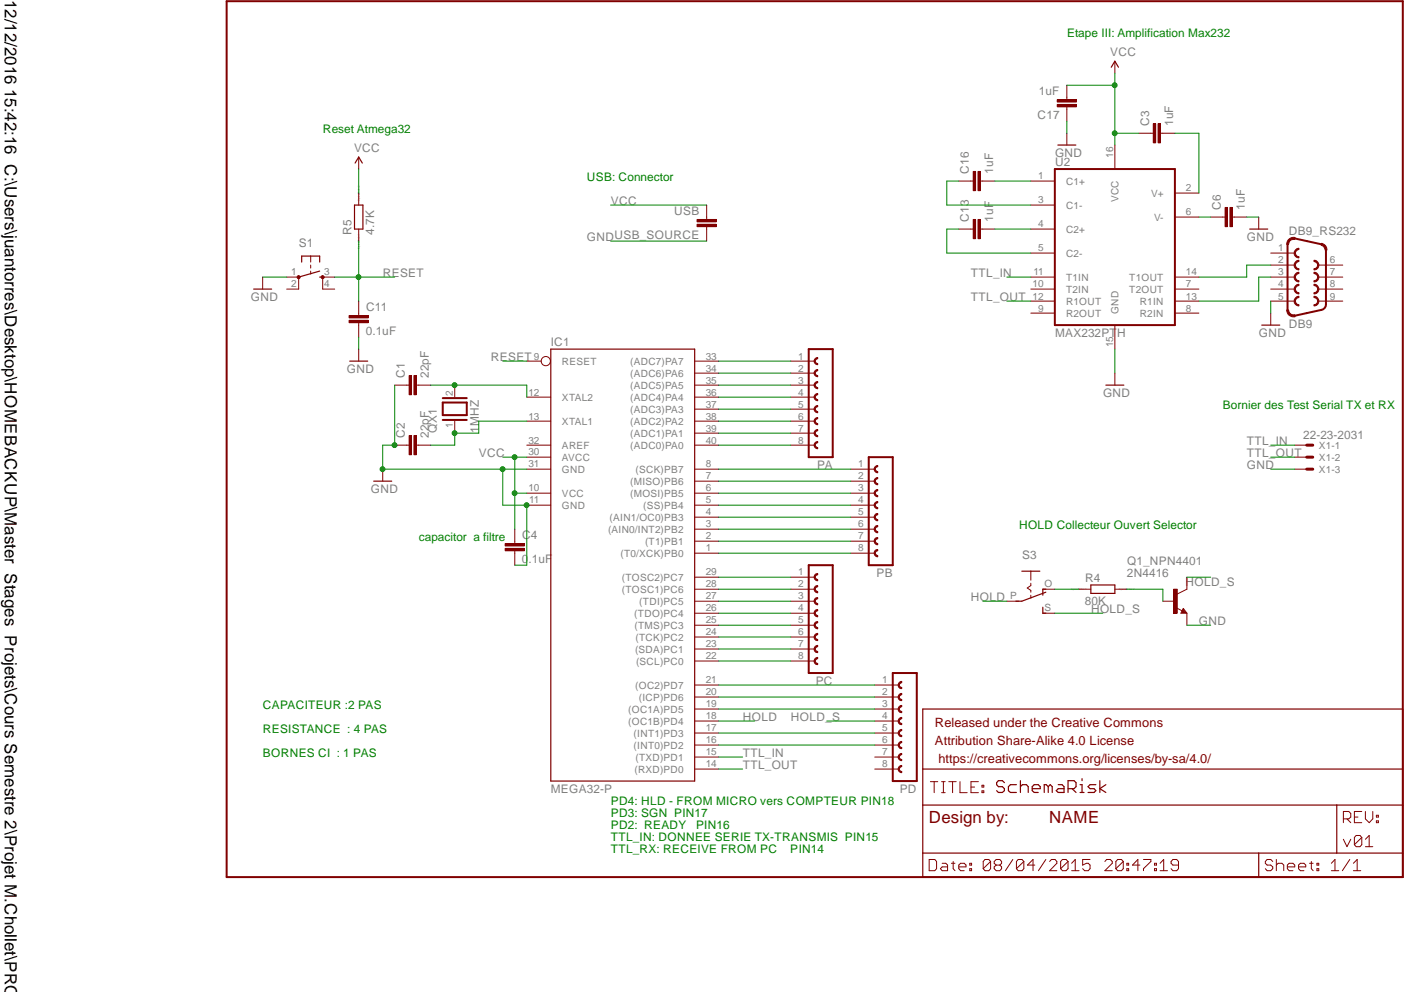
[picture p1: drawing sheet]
<svg xmlns="http://www.w3.org/2000/svg" width="297mm" height="210mm" viewBox="0 0 297 210" stroke-linecap="round" stroke-linejoin="round" font-family="sans-serif">
<g fill="none" stroke="#800000" stroke-width=".25">
<path d="M116.5 73.9h30.5v91.4h-30.5zM195.2 150h101.6v35.6h-101.6zM195.2 170.3h101.6M195.2 162.7h101.6M212.5 165.6l-.4-.4h-.9l-.4 .4v.4l.4 .5h.9l.4 .4v.4l-.4 .4h-.9l-.4-.4M215 166h-1.2l-.5 .5v.8l.5 .4h1.2M215.9 166.5l.4-.5h.9l.3 .5v1.2M215.9 165.2v2.5M218.4 166.9h1.7v-.4l-.4-.5h-.9l-.4 .5v.8l.4 .4h.9M221.8 166.5l-.5-.5h-.4v1.7M221.8 166.5v1.2M221.8 166.5l.4-.5 .4 .5v1.2"/>
<path d="M223.9 166h.8l.4 .5v1.2h-1.2l-.4-.4 .4-.4h1.2M226 166.9h1.2l.5-.4v-.9l-.5-.4h-1.2v2.5M226.8 166.9l.9 .8M228.5 167.7h.8M228.5 166h.4v1.7M228.9 164.8v.4M231.8 166h-1.2l-.4 .5 .4 .4h.9l.3 .4-.3 .4h-1.3M232.7 165.2v2.5M234 166l-1.3 .9 1.3 .8M282.8 170.3v10.2M195.2 180.5h101.6M266.3 180.5v5.1"/>
</g>
<g fill="none" stroke="#800000" stroke-width=".21">
<path d="M218.1 38.3h5.1M235.9 30.7v5.1M218.1 43.4h5.1M218.1 48.5h5.1M218.1 53.6h5.1M218.1 58.6h5.1M248.6 58.6h5M248.6 40.9h5M248.6 45.9h5M111.4 76.4h3.1M147 76.4h5M147 79h5"/>
<path d="M218.1 61.2h5.1M218.1 63.7h5.1M218.1 66.3h5.1M235.9 68.8v5.1M248.6 61.2h5M248.6 63.7h5M248.6 66.3h5M96.2 81.5v2.5M96.2 89.1v2.6M111.4 84h5.1M111.4 89.1h5.1M111.4 94.2h5.1"/>
<path d="M111.4 99.3h5.1M111.4 96.7h5.1M147 81.5h5M147 84h5M147 86.6h5M147 89.1h5M147 91.7h5M147 94.2h5M147 99.3h5M111.4 104.4h5.1M111.4 106.9h5.1M147 101.8h5"/>
<path d="M147 104.4h5M147 106.9h5M147 109.4h5M147 112h5M147 114.5h5M147 117.1h5M147 122.1h5M147 124.7h5M147 127.2h5M147 129.8h5M147 132.3h5M147 134.8h5"/>
<path d="M147 137.3h5M147 139.9h5M147 157.6h5M147 155.1h5M147 152.6h5M147 150h5M147 147.5h5M147 144.9h5M147 162.7h5M147 160.2h5M196.8 165.4h1.6M197.6 165.4v2.3"/>
<path d="M199.2 165.4h.8M199.2 167.7h.8M199.6 165.4v2.3M200.7 165.4h1.6M201.5 165.4v2.3M203.1 165.4v2.3h1.5M205.4 166.5h.8M207 165.4h-1.6v2.3h1.6M207.8 167.3h.3v.4h-.3zM207.8 166.2h.3v.3h-.3zM284.2 173.3h1.2l.4-.4v-.8l-.4-.4h-1.2v2.4M284.2 177.6l.8 1.6 .8-1.6"/>
<path d="M285 173.3l.8 .8M286.5 172.9h.8M288.1 171.7h-1.6v2.4h1.6M288.1 177.2l-.4-.4h-.8l-.4 .4v1.5M288.1 177.2v1.5l-.4 .5h-.8l-.4-.5M288.1 177.2l-1.6 1.5M288.9 171.7v1.6l.8 .8 .7-.8v-1.6M288.9 179.2h1.5M288.9 177.6l.8-.8v2.4M291.2 173.7h.4v.4h-.4zM291.2 172.5h.4v.4h-.4zM196.6 181.9h1.2l.3 .4v1.5l-.3 .4h-1.2z"/>
<path d="M199.3 182.7h.8l.4 .3v1.2h-1.2l-.3-.4 .3-.4h1.2M201.3 182.7h.7M201.7 182.3v1.5l.3 .4M202.8 183.4h1.6v-.4l-.4-.3h-.8l-.4 .3v.8l.4 .4h.8M205.2 183.8h.4v.4h-.4zM205.2 182.7h.4v.3h-.4zM209.6 182.3v1.5l-.4 .4h-.8l-.4-.4M209.6 182.3l-.4-.4h-.8l-.4 .4v1.5M209.6 182.3l-1.6 1.5M210.8 183l-.5 .4v.4l.5 .4h.7l.4-.4v-.4l-.4-.4M210.8 183l-.5-.3v-.4l.5-.4h.7l.4 .4v.4l-.4 .3M210.8 183h.7"/>
<path d="M214.3 181.9l-1.6 2.3M216.6 182.3v1.5l-.4 .4h-.8l-.4-.4M216.6 182.3l-.4-.4h-.8l-.4 .4v1.5M216.6 182.3l-1.6 1.5M218.9 183h-1.5l1.2-1.1v2.3M221.3 181.9l-1.6 2.3M222.1 182.3l.3-.4h.8l.4 .4v.4l-1.5 1.5h1.5M226 182.3v1.5l-.5 .4h-.7l-.4-.4M226 182.3l-.5-.4h-.7l-.4 .4v1.5M226 182.3l-1.6 1.5M226.7 184.2h1.6M226.7 182.7l.8-.8v2.3"/>
<path d="M230.6 181.9h-1.5v1.1l.8-.3h.3l.4 .3v.8l-.4 .4h-.7l-.4-.4M233.8 182.3l.3-.4h.8l.4 .4v.4l-1.5 1.5h1.5M237.6 182.3v1.5l-.3 .4h-.8l-.4-.4M237.6 182.3l-.3-.4h-.8l-.4 .4v1.5M237.6 182.3l-1.5 1.5M238.4 183.8h.4v.4h-.4zM238.4 182.7h.4v.3h-.4zM241.2 183h-1.6l1.1-1.1v2.3M241.9 181.9h1.6v.4l-1.6 1.5v.4M244.2 183.8h.5v.4h-.5zM244.2 182.7h.5v.3h-.5zM245.4 184.2h1.6"/>
<path d="M245.4 182.7l.8-.8v2.3M249.3 183h-1.2l-.3-.3v-.4l.3-.4h.8l.4 .4v1.5l-.4 .4h-.8l-.3-.4M269.3 182.3l-.5-.4h-.7l-.4 .4v.4l.4 .3h.7l.5 .4v.4l-.5 .4h-.7l-.4-.4M270 183l.4-.3h.8l.4 .3v1.2M270 181.9v2.3M272.4 183.4h1.5v-.4l-.4-.3h-.8l-.3 .3v.8l.3 .4h.8M274.7 183.4h1.6v-.4l-.4-.3h-.8l-.4 .3v.8l.4 .4h.8M277.1 182.7h.7M277.4 182.3v1.5l.4 .4M278.6 183.8h.4v.4h-.4zM278.6 182.7h.4v.3h-.4zM281.7 184.2h1.5"/>
<path d="M281.7 182.7l.7-.8v2.3M285.6 181.9l-1.6 2.3M286.3 184.2h1.6M286.3 182.7l.8-.8v2.3"/>
<circle cx="115.5" cy="76.4" r=".98"/>
</g>
<path d="M47.9 .3h248.9v185.3h-248.9zM223.2 35.8h25.4v33h-25.4zM171.1 73.9h5.1M93.7 85.2h5v2.6h-5zM93.7 84.2h5M93.7 88.9h5" fill="none" stroke="#800000" stroke-width=".42"/>
<path d="M172.6 80.9l.4-.2v.3a.51 .51 0 0 0-.5 .5 .51 .51 0 0 0 .5 .5v.3a.76 .76 0 0 1-.7-.6 .76 .76 0 0 1 .3-.8z" fill-rule="evenodd" fill="#800000"/>
<path d="M172.6 80.9l.4-.2v.3a.51 .51 0 0 0-.5 .5 .51 .51 0 0 0 .5 .5v.3a.76 .76 0 0 1-.7-.6 .76 .76 0 0 1 .3-.8z" fill="none" stroke="#800000" stroke-width=".21"/>
<path d="M172.6 78.3l.4-.1v.2a.51 .51 0 0 0-.5 .6 .51 .51 0 0 0 .5 .5v.2a.76 .76 0 0 1-.7-.5 .76 .76 0 0 1 .3-.9z" fill-rule="evenodd" fill="#800000"/>
<path d="M172.6 78.3l.4-.1v.2a.51 .51 0 0 0-.5 .6 .51 .51 0 0 0 .5 .5v.2a.76 .76 0 0 1-.7-.5 .76 .76 0 0 1 .3-.9z" fill="none" stroke="#800000" stroke-width=".21"/>
<path d="M172.6 75.8l.4-.2v.3a.51 .51 0 0 0-.5 .5 .51 .51 0 0 0 .5 .5v.3a.76 .76 0 0 1-.7-.6 .76 .76 0 0 1 .3-.8z" fill-rule="evenodd" fill="#800000"/>
<path d="M172.6 75.8l.4-.2v.3a.51 .51 0 0 0-.5 .5 .51 .51 0 0 0 .5 .5v.3a.76 .76 0 0 1-.7-.6 .76 .76 0 0 1 .3-.8z" fill="none" stroke="#800000" stroke-width=".21"/>
<path d="M172.4 86.1l.5-.3h.1v.3a.51 .51 0 0 0-.5 .5 .51 .51 0 0 0 .5 .5v.2a.76 .76 0 0 1-.6-1.2z" fill-rule="evenodd" fill="#800000"/>
<path d="M172.4 86.1l.5-.3h.1v.3a.51 .51 0 0 0-.5 .5 .51 .51 0 0 0 .5 .5v.2a.76 .76 0 0 1-.6-1.2z" fill="none" stroke="#800000" stroke-width=".21"/>
<path d="M172.6 83.4l.4-.1v.2a.51 .51 0 0 0-.5 .5 .51 .51 0 0 0 .5 .5v.3a.76 .76 0 0 1-.7-.5 .76 .76 0 0 1 .3-.9z" fill-rule="evenodd" fill="#800000"/>
<path d="M172.6 83.4l.4-.1v.2a.51 .51 0 0 0-.5 .5 .51 .51 0 0 0 .5 .5v.3a.76 .76 0 0 1-.7-.5 .76 .76 0 0 1 .3-.9z" fill="none" stroke="#800000" stroke-width=".21"/>
<path d="M172.4 93.8l.5-.4h.1v.3a.51 .51 0 0 0-.5 .5 .51 .51 0 0 0 .5 .5v.3a.76 .76 0 0 1-.6-1.2z" fill-rule="evenodd" fill="#800000"/>
<path d="M172.4 93.8l.5-.4h.1v.3a.51 .51 0 0 0-.5 .5 .51 .51 0 0 0 .5 .5v.3a.76 .76 0 0 1-.6-1.2z" fill="none" stroke="#800000" stroke-width=".21"/>
<path d="M172.4 91.2l.5-.3h.1v.2a.51 .51 0 0 0-.5 .6 .51 .51 0 0 0 .5 .5v.2a.76 .76 0 0 1-.6-1.2z" fill-rule="evenodd" fill="#800000"/>
<path d="M172.4 91.2l.5-.3h.1v.2a.51 .51 0 0 0-.5 .6 .51 .51 0 0 0 .5 .5v.2a.76 .76 0 0 1-.6-1.2z" fill="none" stroke="#800000" stroke-width=".21"/>
<path d="M172.4 88.7l.5-.4h.1v.3a.51 .51 0 0 0-.5 .5 .51 .51 0 0 0 .5 .5v.3a.76 .76 0 0 1-.6-1.2z" fill-rule="evenodd" fill="#800000"/>
<path d="M167.3 76.4h5.1M167.3 79h5.1M167.3 81.5h5.1M167.3 84h5.1M167.3 86.6h5.1M167.3 89.1h5.1M167.3 91.7h5.1M167.3 94.2h5.1M172.4 88.7l.5-.4h.1v.3a.51 .51 0 0 0-.5 .5 .51 .51 0 0 0 .5 .5v.3a.76 .76 0 0 1-.6-1.2z" fill="none" stroke="#800000" stroke-width=".21"/>
<path d="M171.1 73.9v22.8h5.1v-22.8M183.8 96.7h5.1" fill="none" stroke="#800000" stroke-width=".42"/>
<path d="M185.1 103.9l.4-.3h.2v.2a.51 .51 0 0 0-.5 .6 .51 .51 0 0 0 .5 .5v.2a.76 .76 0 0 1-.6-1.2z" fill-rule="evenodd" fill="#800000"/>
<path d="M185.1 103.9l.4-.3h.2v.2a.51 .51 0 0 0-.5 .6 .51 .51 0 0 0 .5 .5v.2a.76 .76 0 0 1-.6-1.2z" fill="none" stroke="#800000" stroke-width=".21"/>
<path d="M185.1 101.4l.4-.4h.2v.3a.51 .51 0 0 0-.5 .5 .51 .51 0 0 0 .5 .5v.3a.76 .76 0 0 1-.6-1.2z" fill-rule="evenodd" fill="#800000"/>
<path d="M185.1 101.4l.4-.4h.2v.3a.51 .51 0 0 0-.5 .5 .51 .51 0 0 0 .5 .5v.3a.76 .76 0 0 1-.6-1.2z" fill="none" stroke="#800000" stroke-width=".21"/>
<path d="M185.1 98.8l.4-.3h.2v.3a.51 .51 0 0 0-.5 .5 .51 .51 0 0 0 .5 .5v.2a.76 .76 0 0 1-.6-1.2z" fill-rule="evenodd" fill="#800000"/>
<path d="M185.1 98.8l.4-.3h.2v.3a.51 .51 0 0 0-.5 .5 .51 .51 0 0 0 .5 .5v.2a.76 .76 0 0 1-.6-1.2z" fill="none" stroke="#800000" stroke-width=".21"/>
<path d="M185.3 108.8l.4-.1v.2a.51 .51 0 0 0-.5 .5 .51 .51 0 0 0 .5 .5v.3a.79 .79 0 0 1-.7-.6 .79 .79 0 0 1 .3-.8z" fill-rule="evenodd" fill="#800000"/>
<path d="M185.3 108.8l.4-.1v.2a.51 .51 0 0 0-.5 .5 .51 .51 0 0 0 .5 .5v.3a.79 .79 0 0 1-.7-.6 .79 .79 0 0 1 .3-.8z" fill="none" stroke="#800000" stroke-width=".21"/>
<path d="M185.1 106.5l.4-.4h.2v.3a.51 .51 0 0 0-.5 .5 .51 .51 0 0 0 .5 .5v.3a.76 .76 0 0 1-.6-1.2z" fill-rule="evenodd" fill="#800000"/>
<path d="M185.1 106.5l.4-.4h.2v.3a.51 .51 0 0 0-.5 .5 .51 .51 0 0 0 .5 .5v.3a.76 .76 0 0 1-.6-1.2z" fill="none" stroke="#800000" stroke-width=".21"/>
<path d="M185.1 116.6l.4-.3h.2v.2a.51 .51 0 0 0-.5 .6 .51 .51 0 0 0 .5 .5v.2a.78 .78 0 0 1-.6-1.2z" fill-rule="evenodd" fill="#800000"/>
<path d="M185.1 116.6l.4-.3h.2v.2a.51 .51 0 0 0-.5 .6 .51 .51 0 0 0 .5 .5v.2a.78 .78 0 0 1-.6-1.2z" fill="none" stroke="#800000" stroke-width=".21"/>
<path d="M185.1 114l.4-.3h.2v.3a.51 .51 0 0 0-.5 .5 .51 .51 0 0 0 .5 .5v.3a.78 .78 0 0 1-.6-1.3z" fill-rule="evenodd" fill="#800000"/>
<path d="M185.1 114l.4-.3h.2v.3a.51 .51 0 0 0-.5 .5 .51 .51 0 0 0 .5 .5v.3a.78 .78 0 0 1-.6-1.3z" fill="none" stroke="#800000" stroke-width=".21"/>
<path d="M185.3 111.3l.4-.1v.3a.51 .51 0 0 0-.5 .5 .51 .51 0 0 0 .5 .5v.2a.79 .79 0 0 1-.7-.5 .79 .79 0 0 1 .3-.9z" fill-rule="evenodd" fill="#800000"/>
<path d="M180 99.3h5.1M180 101.8h5.1M180 104.4h5.1M180 106.9h5.1M180 109.4h5.1M180 112h5.1M180 114.5h5.1M180 117.1h5.1M185.3 111.3l.4-.1v.3a.51 .51 0 0 0-.5 .5 .51 .51 0 0 0 .5 .5v.2a.79 .79 0 0 1-.7-.5 .79 .79 0 0 1 .3-.9z" fill="none" stroke="#800000" stroke-width=".21"/>
<path d="M183.8 96.7v22.9h5.1v-22.9M171.1 119.6h5.1" fill="none" stroke="#800000" stroke-width=".42"/>
<path d="M172.4 126.7l.5-.3h.1v.3a.51 .51 0 0 0-.5 .5 .51 .51 0 0 0 .5 .5v.3a.78 .78 0 0 1-.6-1.3z" fill-rule="evenodd" fill="#800000"/>
<path d="M172.4 126.7l.5-.3h.1v.3a.51 .51 0 0 0-.5 .5 .51 .51 0 0 0 .5 .5v.3a.78 .78 0 0 1-.6-1.3z" fill="none" stroke="#800000" stroke-width=".21"/>
<path d="M172.4 124.2l.5-.3h.1v.3a.51 .51 0 0 0-.5 .5 .51 .51 0 0 0 .5 .5v.2a.78 .78 0 0 1-.6-1.2z" fill-rule="evenodd" fill="#800000"/>
<path d="M172.4 124.2l.5-.3h.1v.3a.51 .51 0 0 0-.5 .5 .51 .51 0 0 0 .5 .5v.2a.78 .78 0 0 1-.6-1.2z" fill="none" stroke="#800000" stroke-width=".21"/>
<path d="M172.4 121.7l.5-.3h.1v.2a.51 .51 0 0 0-.5 .5 .51 .51 0 0 0 .5 .5v.3a.78 .78 0 0 1-.6-1.2z" fill-rule="evenodd" fill="#800000"/>
<path d="M172.4 121.7l.5-.3h.1v.2a.51 .51 0 0 0-.5 .5 .51 .51 0 0 0 .5 .5v.3a.78 .78 0 0 1-.6-1.2z" fill="none" stroke="#800000" stroke-width=".21"/>
<path d="M172.4 131.8l.5-.3h.1v.3a.51 .51 0 0 0-.5 .5 .51 .51 0 0 0 .5 .5v.3a.78 .78 0 0 1-.6-1.3z" fill-rule="evenodd" fill="#800000"/>
<path d="M172.4 131.8l.5-.3h.1v.3a.51 .51 0 0 0-.5 .5 .51 .51 0 0 0 .5 .5v.3a.78 .78 0 0 1-.6-1.3z" fill="none" stroke="#800000" stroke-width=".21"/>
<path d="M172.4 129.3l.5-.3h.1v.2a.51 .51 0 0 0-.5 .6 .51 .51 0 0 0 .5 .5v.2a.78 .78 0 0 1-.6-1.2z" fill-rule="evenodd" fill="#800000"/>
<path d="M172.4 129.3l.5-.3h.1v.2a.51 .51 0 0 0-.5 .6 .51 .51 0 0 0 .5 .5v.2a.78 .78 0 0 1-.6-1.2z" fill="none" stroke="#800000" stroke-width=".21"/>
<path d="M172.4 139.4l.5-.3h.1v.3a.51 .51 0 0 0-.5 .5 .51 .51 0 0 0 .5 .5v.2a.74 .74 0 0 1-.7-.4 .74 .74 0 0 1 .1-.8z" fill-rule="evenodd" fill="#800000"/>
<path d="M172.4 139.4l.5-.3h.1v.3a.51 .51 0 0 0-.5 .5 .51 .51 0 0 0 .5 .5v.2a.74 .74 0 0 1-.7-.4 .74 .74 0 0 1 .1-.8z" fill="none" stroke="#800000" stroke-width=".21"/>
<path d="M172.4 136.9l.5-.3h.1v.2a.51 .51 0 0 0-.5 .5 .51 .51 0 0 0 .5 .5v.3a.74 .74 0 0 1-.7-.4 .74 .74 0 0 1 .1-.8z" fill-rule="evenodd" fill="#800000"/>
<path d="M172.4 136.9l.5-.3h.1v.2a.51 .51 0 0 0-.5 .5 .51 .51 0 0 0 .5 .5v.3a.74 .74 0 0 1-.7-.4 .74 .74 0 0 1 .1-.8z" fill="none" stroke="#800000" stroke-width=".21"/>
<path d="M172.4 134.4l.5-.4h.1v.3a.51 .51 0 0 0-.5 .5 .51 .51 0 0 0 .5 .5v.3a.74 .74 0 0 1-.7-.4 .74 .74 0 0 1 .1-.8z" fill-rule="evenodd" fill="#800000"/>
<path d="M167.3 122.1h5.1M167.3 124.7h5.1M167.3 127.2h5.1M167.3 129.8h5.1M167.3 132.3h5.1M167.3 134.8h5.1M167.3 137.3h5.1M167.3 139.9h5.1M172.4 134.4l.5-.4h.1v.3a.51 .51 0 0 0-.5 .5 .51 .51 0 0 0 .5 .5v.3a.74 .74 0 0 1-.7-.4 .74 .74 0 0 1 .1-.8z" fill="none" stroke="#800000" stroke-width=".21"/>
<path d="M171.1 119.6v22.8h5.1v-22.8M188.9 142.4h5.1" fill="none" stroke="#800000" stroke-width=".42"/>
<path d="M190.1 149.6l.5-.3h.2v.2a.51 .51 0 0 0-.5 .5 .51 .51 0 0 0 .5 .5v.3a.74 .74 0 0 1-.7-.4 .74 .74 0 0 1 0-.8z" fill-rule="evenodd" fill="#800000"/>
<path d="M190.1 149.6l.5-.3h.2v.2a.51 .51 0 0 0-.5 .5 .51 .51 0 0 0 .5 .5v.3a.74 .74 0 0 1-.7-.4 .74 .74 0 0 1 0-.8z" fill="none" stroke="#800000" stroke-width=".21"/>
<path d="M190.1 147.1l.5-.4h.2v.3a.51 .51 0 0 0-.5 .5 .51 .51 0 0 0 .5 .5v.3a.74 .74 0 0 1-.7-.4 .74 .74 0 0 1 0-.8z" fill-rule="evenodd" fill="#800000"/>
<path d="M190.1 147.1l.5-.4h.2v.3a.51 .51 0 0 0-.5 .5 .51 .51 0 0 0 .5 .5v.3a.74 .74 0 0 1-.7-.4 .74 .74 0 0 1 0-.8z" fill="none" stroke="#800000" stroke-width=".21"/>
<path d="M190.1 144.5l.5-.3h.2v.2a.51 .51 0 0 0-.5 .5 .51 .51 0 0 0 .5 .6v.2a.74 .74 0 0 1-.7-.4 .74 .74 0 0 1 0-.8z" fill-rule="evenodd" fill="#800000"/>
<path d="M190.1 144.5l.5-.3h.2v.2a.51 .51 0 0 0-.5 .5 .51 .51 0 0 0 .5 .6v.2a.74 .74 0 0 1-.7-.4 .74 .74 0 0 1 0-.8z" fill="none" stroke="#800000" stroke-width=".21"/>
<path d="M190.1 154.7l.5-.4h.2v.3a.51 .51 0 0 0-.5 .5 .51 .51 0 0 0 .5 .5v.3a.76 .76 0 0 1-.7-1.2z" fill-rule="evenodd" fill="#800000"/>
<path d="M190.1 154.7l.5-.4h.2v.3a.51 .51 0 0 0-.5 .5 .51 .51 0 0 0 .5 .5v.3a.76 .76 0 0 1-.7-1.2z" fill="none" stroke="#800000" stroke-width=".21"/>
<path d="M190.1 152.1l.5-.3h.2v.3a.51 .51 0 0 0-.5 .5 .51 .51 0 0 0 .5 .5v.2a.74 .74 0 0 1-.7-.4 .74 .74 0 0 1 0-.8z" fill-rule="evenodd" fill="#800000"/>
<path d="M190.1 152.1l.5-.3h.2v.3a.51 .51 0 0 0-.5 .5 .51 .51 0 0 0 .5 .5v.2a.74 .74 0 0 1-.7-.4 .74 .74 0 0 1 0-.8z" fill="none" stroke="#800000" stroke-width=".21"/>
<path d="M190.1 162.3l.5-.3h.2v.2a.51 .51 0 0 0-.5 .5 .51 .51 0 0 0 .5 .5v.3a.76 .76 0 0 1-.7-1.2z" fill-rule="evenodd" fill="#800000"/>
<path d="M190.1 162.3l.5-.3h.2v.2a.51 .51 0 0 0-.5 .5 .51 .51 0 0 0 .5 .5v.3a.76 .76 0 0 1-.7-1.2z" fill="none" stroke="#800000" stroke-width=".21"/>
<path d="M190.1 159.8l.5-.4h.2v.3a.51 .51 0 0 0-.5 .5 .51 .51 0 0 0 .5 .5v.3a.76 .76 0 0 1-.7-1.2z" fill-rule="evenodd" fill="#800000"/>
<path d="M190.1 159.8l.5-.4h.2v.3a.51 .51 0 0 0-.5 .5 .51 .51 0 0 0 .5 .5v.3a.76 .76 0 0 1-.7-1.2z" fill="none" stroke="#800000" stroke-width=".21"/>
<path d="M190.1 157.2l.5-.3h.2v.2a.51 .51 0 0 0-.5 .5 .51 .51 0 0 0 .5 .6v.2a.76 .76 0 0 1-.7-1.2z" fill-rule="evenodd" fill="#800000"/>
<path d="M225.7 28.2v2.5M268.8 66.3v2.5M185.1 144.9h5M185.1 147.5h5M185.1 150h5M185.1 152.6h5M185.1 155.1h5M185.1 157.6h5M190.1 157.2l.5-.3h.2v.2a.51 .51 0 0 0-.5 .5 .51 .51 0 0 0 .5 .6v.2a.76 .76 0 0 1-.7-1.2zM185.1 160.2h5M185.1 162.7h5" fill="none" stroke="#800000" stroke-width=".21"/>
<path d="M188.9 142.4v22.9h5.1v-22.9" fill="none" stroke="#800000" stroke-width=".42"/>
<path d="M223.8 30.7h3.8M266.9 68.8h3.9" fill="none" stroke="#800000" stroke-width=".25"/>
<path d="M274.1 55.5l.5-.4h.2v.2a.76 .76 0 0 0-.7 .8 .76 .76 0 0 0 .7 .8v.2a.99 .99 0 0 1-.9-.6 .99 .99 0 0 1 .2-1z" fill-rule="evenodd" fill="#800000"/>
<path d="M274.1 55.5l.5-.4h.2v.2a.76 .76 0 0 0-.7 .8 .76 .76 0 0 0 .7 .8v.2a.99 .99 0 0 1-.9-.6 .99 .99 0 0 1 .2-1z" fill="none" stroke="#800000" stroke-width=".21"/>
<path d="M278 55.1a1.02 1.02 0 0 1 1 1 1.02 1.02 0 0 1-1 1v-.2a.76 .76 0 0 0 .8-.8 .76 .76 0 0 0-.8-.8z" fill-rule="evenodd" fill="#800000"/>
<path d="M278 55.1a1.02 1.02 0 0 1 1 1 1.02 1.02 0 0 1-1 1v-.2a.76 .76 0 0 0 .8-.8 .76 .76 0 0 0-.8-.8z" fill="none" stroke="#800000" stroke-width=".21"/>
<path d="M274.1 52.9l.5-.4h.2v.3a.76 .76 0 0 0-.7 .8 .76 .76 0 0 0 .7 .7v.3a.99 .99 0 0 1-.9-.6 .99 .99 0 0 1 .2-1.1z" fill-rule="evenodd" fill="#800000"/>
<path d="M274.1 52.9l.5-.4h.2v.3a.76 .76 0 0 0-.7 .8 .76 .76 0 0 0 .7 .7v.3a.99 .99 0 0 1-.9-.6 .99 .99 0 0 1 .2-1.1z" fill="none" stroke="#800000" stroke-width=".21"/>
<path d="M278 60.2a1.02 1.02 0 0 1 1 1 1.02 1.02 0 0 1-1 1v-.3a.76 .76 0 0 0 .8-.7 .76 .76 0 0 0-.8-.8z" fill-rule="evenodd" fill="#800000"/>
<path d="M278 60.2a1.02 1.02 0 0 1 1 1 1.02 1.02 0 0 1-1 1v-.3a.76 .76 0 0 0 .8-.7 .76 .76 0 0 0-.8-.8z" fill="none" stroke="#800000" stroke-width=".21"/>
<path d="M274.1 58l.5-.4h.2v.3a.76 .76 0 0 0-.7 .7 .76 .76 0 0 0 .7 .8v.2a.99 .99 0 0 1-.9-.5 .99 .99 0 0 1 .2-1.1z" fill-rule="evenodd" fill="#800000"/>
<path d="M274.1 58l.5-.4h.2v.3a.76 .76 0 0 0-.7 .7 .76 .76 0 0 0 .7 .8v.2a.99 .99 0 0 1-.9-.5 .99 .99 0 0 1 .2-1.1z" fill="none" stroke="#800000" stroke-width=".21"/>
<path d="M278 57.6a1.02 1.02 0 0 1 1 1 1.02 1.02 0 0 1-1 1v-.2a.76 .76 0 0 0 .8-.8 .76 .76 0 0 0-.8-.7z" fill-rule="evenodd" fill="#800000"/>
<path d="M278 57.6a1.02 1.02 0 0 1 1 1 1.02 1.02 0 0 1-1 1v-.2a.76 .76 0 0 0 .8-.8 .76 .76 0 0 0-.8-.7z" fill="none" stroke="#800000" stroke-width=".21"/>
<path d="M274.1 60.5l.5-.3h.2v.2a.76 .76 0 0 0-.7 .8 .76 .76 0 0 0 .7 .7v.3a.99 .99 0 0 1-.9-.6 .99 .99 0 0 1 .2-1.1z" fill-rule="evenodd" fill="#800000"/>
<path d="M274.1 60.5l.5-.3h.2v.2a.76 .76 0 0 0-.7 .8 .76 .76 0 0 0 .7 .7v.3a.99 .99 0 0 1-.9-.6 .99 .99 0 0 1 .2-1.1z" fill="none" stroke="#800000" stroke-width=".21"/>
<path d="M278 62.7a1.02 1.02 0 0 1 1 1 1.02 1.02 0 0 1-1 1v-.2a.76 .76 0 0 0 .8-.8 .76 .76 0 0 0-.8-.8z" fill-rule="evenodd" fill="#800000"/>
<path d="M278 62.7a1.02 1.02 0 0 1 1 1 1.02 1.02 0 0 1-1 1v-.2a.76 .76 0 0 0 .8-.8 .76 .76 0 0 0-.8-.8z" fill="none" stroke="#800000" stroke-width=".21"/>
<path d="M274.1 63.1l.5-.4h.2v.2a.76 .76 0 0 0-.7 .8 .76 .76 0 0 0 .7 .8v.2a.99 .99 0 0 1-.9-.6 .99 .99 0 0 1 .2-1z" fill-rule="evenodd" fill="#800000"/>
<path d="M274.1 63.1l.5-.4h.2v.2a.76 .76 0 0 0-.7 .8 .76 .76 0 0 0 .7 .8v.2a.99 .99 0 0 1-.9-.6 .99 .99 0 0 1 .2-1z" fill="none" stroke="#800000" stroke-width=".21"/>
<path d="M272.6 50.7a1.31 1.31 0 0 1 1.4-.4l-.1 .4a1.04 1.04 0 0 0-1.3 1h-.4z" fill-rule="evenodd" fill="#800000"/>
<path d="M272.6 50.7a1.31 1.31 0 0 1 1.4-.4l-.1 .4a1.04 1.04 0 0 0-1.3 1h-.4z" fill="none" stroke="#800000" stroke-width=".21"/>
<path d="M274 50.5l5.6 1.2" fill="none" stroke="#800000" stroke-width=".42"/>
<path d="M279.6 51.5a1.39 1.39 0 0 1 1.1 1.4h-.3a1.14 1.14 0 0 0-.9-1z" fill-rule="evenodd" fill="#800000"/>
<path d="M279.6 51.5a1.39 1.39 0 0 1 1.1 1.4h-.3a1.14 1.14 0 0 0-.9-1z" fill="none" stroke="#800000" stroke-width=".21"/>
<path d="M272.4 51.7v13.9M280.5 52.9v11.4a1.17 1.17 0 0 1-.9 1.3l-5.6 1.2" fill="none" stroke="#800000" stroke-width=".42"/>
<path d="M272.2 65.6h.4a1.06 1.06 0 0 0 1.3 1l.1 .4a1.46 1.46 0 0 1-1.8-1.4z" fill-rule="evenodd" fill="#800000"/>
<g fill="none" stroke="#800000" stroke-width=".21">
<path d="M235.9 13v2.5M75.9 33.2v2.6M63.2 58.6v2.6M65.7 54.2v1.3M65.7 56.1v.6M65.7 57.4v.6M68.3 58.6v2.6M266.3 45.9v2.6M268.8 53.6h5.1M268.8 56.1h5.1M268.8 58.6h5.1M279 56.1h5.1"/>
<path d="M279 58.6h5.1M235.9 79v2.5M268.8 61.2h5.1M268.8 63.7h5.1M272.2 65.6h.4a1.06 1.06 0 0 0 1.3 1l.1 .4a1.46 1.46 0 0 1-1.8-1.4zM279 61.2h5.1M279 63.7h5.1"/>
</g>
<path d="M235.1 14.2l.8-1.2 .7 1.2M75.1 34.5l.8-1.3 .8 1.3M63.8 55.5v-1.3h3.8v1.3M67.6 58.6h.7M67.6 57.4l-4.4 1.2M264.4 48.5h3.8M234 81.5h3.8" fill="none" stroke="#800000" stroke-width=".25"/>
<path d="M62.9 58.4l.3-.1 .2 .1 .1 .2-.1 .3h-.5z" fill-rule="evenodd" fill="#800000"/>
<path d="M62.9 58.4l.3-.1 .2 .1 .1 .2-.1 .3h-.5z" fill="none" stroke="#800000" stroke-width=".21"/>
<path d="M68 58.4l.3-.1 .2 .1 .1 .2-.1 .3h-.5z" fill-rule="evenodd" fill="#800000"/>
<path d="M55.6 58.6v2.6M60.6 58.6h2.6M68 58.4l.3-.1 .2 .1 .1 .2-.1 .3h-.5zM68.3 58.6h2.5M60.6 61.2h2.6M68.3 61.2h2.5M75.9 73.9v2.5M81 99.3v2.5M248.9 128.6l1.2 .6M250.3 128.7l.8 1.1h-1.3zM251.1 124.7l-2 1" fill="none" stroke="#800000" stroke-width=".21"/>
<path d="M53.7 61.2h3.8M74 76.4h3.8M79.1 101.8h3.8M250.3 129.2l.2 .3h-.4l.2-.5 .6 .6h-.8" fill="none" stroke="#800000" stroke-width=".25"/>
<path d="M248.3 124.7h.8v5.1h-.8z" fill-rule="evenodd" fill="#800000"/>
<g fill="none" stroke="#800000" stroke-width=".21">
<path d="M75.9 40.9v2.5M75.9 48.5v2.5M86 94.2h.6M88.1 94.2h.5M213 127.2h2.5M218.1 120.9v1.9M218.1 123.4v.5l-.8 .5 .8 .5v.4M218.1 125.9v.7M220.6 129.8h2.6M220.6 124.7h2.6M228.2 124.7h2.6M235.9 124.7h2.5"/>
<path d="M246 127.2h2.6M248.3 124.7h.8v5.1h-.8zM251.1 122.1v2.6M251.1 129.8v2.5"/>
</g>
<path d="M75 43.4h1.8v5.1h-1.8zM216.2 120.9h3.8M220.6 128.5v1.3h.7M221.3 125.3l-5.1 1.9h-1.3M221.3 124.7h-.7v1.2M230.8 123.8h5.1v1.8h-5.1z" fill="none" stroke="#800000" stroke-width=".25"/>
<path d="M87.6 92.2h.5v4h-.5z" fill-rule="evenodd" fill="#800000"/>
<path d="M87.6 92.2h.5v4h-.5z" fill="none" stroke="#800000" stroke-width=".21"/>
<path d="M86.6 92.2h.5v4h-.5z" fill-rule="evenodd" fill="#800000"/>
<path d="M75.9 66.3v.5M75.9 68.3v.5M83.5 94.2h2.5M86.6 92.2h.5v4h-.5zM88.6 94.2h2.5" fill="none" stroke="#800000" stroke-width=".21"/>
<path d="M73.9 67.8h4v.5h-4z" fill-rule="evenodd" fill="#800000"/>
<path d="M73.9 67.8h4v.5h-4z" fill="none" stroke="#800000" stroke-width=".21"/>
<path d="M73.9 66.8h4v.5h-4z" fill-rule="evenodd" fill="#800000"/>
<path d="M73.9 66.8h4v.5h-4zM75.9 63.7v2.6M75.9 68.8v2.5M86 81.5h.6M88.1 81.5h.5" fill="none" stroke="#800000" stroke-width=".21"/>
<path d="M87.6 79.5h.5v4h-.5z" fill-rule="evenodd" fill="#800000"/>
<path d="M87.6 79.5h.5v4h-.5z" fill="none" stroke="#800000" stroke-width=".21"/>
<path d="M86.6 79.5h.5v4h-.5z" fill-rule="evenodd" fill="#800000"/>
<path d="M149.5 45.9v.5M149.5 48v.5M86.6 79.5h.5v4h-.5zM83.5 81.5h2.5M88.6 81.5h2.5" fill="none" stroke="#800000" stroke-width=".21"/>
<path d="M147.5 46.4h4v.5h-4z" fill-rule="evenodd" fill="#800000"/>
<path d="M147.5 46.4h4v.5h-4z" fill="none" stroke="#800000" stroke-width=".21"/>
<path d="M147.5 47.5h4v.5h-4z" fill-rule="evenodd" fill="#800000"/>
<path d="M147.5 47.5h4v.5h-4zM149.5 43.4v2.5M149.5 48.5v2.5M205.4 48.5h.5M207.4 48.5h.5" fill="none" stroke="#800000" stroke-width=".21"/>
<path d="M206.9 46.4h.5v4.1h-.5z" fill-rule="evenodd" fill="#800000"/>
<path d="M206.9 46.4h.5v4.1h-.5z" fill="none" stroke="#800000" stroke-width=".21"/>
<path d="M205.9 46.4h.5v4.1h-.5z" fill-rule="evenodd" fill="#800000"/>
<path d="M205.4 38.3h.5M207.4 38.3h.5M202.8 48.5h2.6M205.9 46.4h.5v4.1h-.5zM207.9 48.5h2.6" fill="none" stroke="#800000" stroke-width=".21"/>
<path d="M206.9 36.3h.5v4h-.5z" fill-rule="evenodd" fill="#800000"/>
<path d="M206.9 36.3h.5v4h-.5z" fill="none" stroke="#800000" stroke-width=".21"/>
<path d="M205.9 36.3h.5v4h-.5z" fill-rule="evenodd" fill="#800000"/>
<path d="M202.8 38.3h2.6M205.9 36.3h.5v4h-.5zM207.9 38.3h2.6M243.5 28.2h.5M245.5 28.2h.5" fill="none" stroke="#800000" stroke-width=".21"/>
<path d="M245 26.2h.5v4h-.5z" fill-rule="evenodd" fill="#800000"/>
<path d="M245 26.2h.5v4h-.5z" fill="none" stroke="#800000" stroke-width=".21"/>
<path d="M244 26.2h.5v4h-.5z" fill-rule="evenodd" fill="#800000"/>
<path d="M240.9 28.2h2.6M244 26.2h.5v4h-.5zM246 28.2h2.6M258.7 45.9h.5M260.7 45.9h.5" fill="none" stroke="#800000" stroke-width=".21"/>
<path d="M260.2 43.9h.5v4.1h-.5z" fill-rule="evenodd" fill="#800000"/>
<path d="M260.2 43.9h.5v4.1h-.5z" fill="none" stroke="#800000" stroke-width=".21"/>
<path d="M259.2 43.9h.5v4.1h-.5z" fill-rule="evenodd" fill="#800000"/>
<path d="M225.7 20.6v.5M225.7 22.6v.5M256.1 45.9h2.6M259.2 43.9h.5v4.1h-.5zM261.2 45.9h2.6" fill="none" stroke="#800000" stroke-width=".21"/>
<path d="M223.7 21.1h4v.5h-4z" fill-rule="evenodd" fill="#800000"/>
<path d="M223.7 21.1h4v.5h-4z" fill="none" stroke="#800000" stroke-width=".21"/>
<path d="M223.7 22.1h4v.5h-4z" fill-rule="evenodd" fill="#800000"/>
<path d="M225.7 18v2.6M223.7 22.1h4v.5h-4zM225.7 23.1v2.6M108.9 114.5v.5M108.9 116.5v.6" fill="none" stroke="#800000" stroke-width=".21"/>
<path d="M106.9 116h4v.5h-4z" fill-rule="evenodd" fill="#800000"/>
<path d="M106.9 116h4v.5h-4z" fill="none" stroke="#800000" stroke-width=".21"/>
<path d="M106.9 115h4v.5h-4z" fill-rule="evenodd" fill="#800000"/>
<path d="M273.9 94.2h2.6M273.9 96.7h2.6M273.9 99.3h2.6M106.9 115h4v.5h-4zM108.9 112v2.5M108.9 117.1v2.5" fill="none" stroke="#800000" stroke-width=".21"/>
<path d="M276.5 94.2h1.2M276.5 96.7h1.2M276.5 99.3h1.2" fill="none" stroke="#800000" stroke-width=".63"/>
<path d="M55.6 58.6h5M268.8 56.1h-5v2.5h-10.2M268.8 58.6h-2.5v5.1h-12.7M235.9 73.9v5.1M81 94.2v5.1h30.4M106.4 99.3v7.6h5" fill="none" stroke="#008000" stroke-width=".21"/>
<circle cx="106.3" cy="99.3" r=".51" fill="#008000"/>
<circle cx="106.3" cy="99.3" r=".51" fill="none" stroke="#008000" stroke-width=".21"/>
<circle cx="80.9" cy="99.3" r=".51" fill="#008000"/>
<g fill="none" stroke="#008000" stroke-width=".21">
<path d="M83.5 81.5v12.7h-2.5"/>
<circle cx="80.9" cy="99.3" r=".51"/>
</g>
<circle cx="83.5" cy="94.2" r=".51" fill="#008000"/>
<g fill="none" stroke="#008000" stroke-width=".21">
<path d="M111.4 106.9v12.7"/>
<circle cx="83.5" cy="94.2" r=".51"/>
</g>
<circle cx="111.4" cy="106.9" r=".51" fill="#008000"/>
<g fill="none" stroke="#008000" stroke-width=".21">
<path d="M225.7 18h10.2M235.9 15.5v15.2M202.8 38.3h-2.5v5.1h17.8M225.7 25.7v2.5M248.6 28.2h5v12.7M129.2 51h20.3M202.8 48.5h-2.5v5.1h17.8M263.8 45.9h2.5M75.9 71.3v2.6M268.8 63.7v2.6M268.8 99.3h5.1M108.9 119.6h2.5"/>
<path d="M251.1 132.3h5"/>
<circle cx="111.4" cy="106.9" r=".51"/>
</g>
<circle cx="235.8" cy="18" r=".51" fill="#008000"/>
<g fill="none" stroke="#008000" stroke-width=".21">
<path d="M235.9 28.2h5"/>
<circle cx="235.8" cy="18" r=".51"/>
</g>
<circle cx="235.8" cy="28.2" r=".51" fill="#008000"/>
<g fill="none" stroke="#008000" stroke-width=".21">
<path d="M106.4 96.7h5M108.9 96.7v7.7h2.5"/>
<circle cx="235.8" cy="28.2" r=".51"/>
</g>
<circle cx="108.9" cy="96.7" r=".51" fill="#008000"/>
<g fill="none" stroke="#008000" stroke-width=".21">
<path d="M108.9 104.4v7.6"/>
<circle cx="108.9" cy="96.7" r=".51"/>
</g>
<circle cx="108.9" cy="104.3" r=".51" fill="#008000"/>
<g fill="none" stroke="#008000" stroke-width=".21">
<path d="M75.9 35.8v5.1M70.8 58.6h5.1M129.2 43.4h20.3"/>
<circle cx="108.9" cy="104.3" r=".51"/>
</g>
<circle cx="75.8" cy="58.6" r=".51" fill="#008000"/>
<g fill="none" stroke="#008000" stroke-width=".21">
<path d="M75.9 58.6h7.6M75.9 51v12.7M106.4 76.4h5M91.1 81.5h20.3v2.5"/>
<circle cx="75.8" cy="58.6" r=".51"/>
</g>
<circle cx="96.2" cy="81.5" r=".51" fill="#008000"/>
<g fill="none" stroke="#008000" stroke-width=".21">
<path d="M111.4 89.1h-10.1v2.6h-5.1v2.5"/>
<circle cx="96.2" cy="81.5" r=".51"/>
</g>
<circle cx="96.2" cy="91.6" r=".51" fill="#008000"/>
<g fill="none" stroke="#008000" stroke-width=".21">
<path d="M210.5 38.3h7.6M210.5 48.5h7.6M213 58.6h5.1M253.6 45.9h2.5M152 76.4h15.3M152 79h15.3M213 63.7h5.1M91.1 94.2h5.1M152 94.2h15.3M152 81.5h15.3M152 84h15.3M152 86.6h15.3"/>
<path d="M152 89.1h15.3M152 91.7h15.3M152 99.3h28M268.8 94.2h5.1M268.8 96.7h5.1M152 101.8h28M152 104.4h28M152 106.9h28M152 109.4h28M152 112h28M152 114.5h28M152 117.1h28"/>
<path d="M152 122.1h15.3M152 124.7h15.3M152 127.2h15.3M152 129.8h15.3M152 132.3h15.3M152 134.8h15.3M152 137.3h15.3M152 139.9h15.3M207.9 127.2h5.1M223.2 124.7h5M223.2 129.8h10.1M238.4 124.7h7.6v2.5"/>
<path d="M251.1 122.1h5M152 144.9h33.1M152 147.5h33.1M152 150h33.1M152 155.1h33.1M152 157.6h33.1M152 152.6h7.7M174.9 152.6h10.2M152 160.2h5.1M152 162.7h5.1"/>
<circle cx="96.2" cy="91.6" r=".51"/>
</g>
<text font-size="3.6" x="1" y="0" transform="rotate(90 1 0)">12/12/2016 15:42:16 C:\Users\juantorres\Desktop\HOMEBACKUP\Master Stages Projets\Cours Semestre 2\Projet M.Chollet\PRO</text>
<g font-size="3.6" fill="#800000">
<text x="196.5" y="174.2">Design by:</text>
<text x="221.9" y="174.2">NAME</text>
</g>
<g font-size="2.7" fill="#800000">
<text x="197.8" y="153.8">Released under the Creative Commons</text>
<text x="197.8" y="157.6">Attribution Share-Alike 4.0 License</text>
<text x="198.5" y="161.5">https://creativecommons.org/licenses/by-sa/4.0/</text>
</g>
<g font-size="2.5" fill="#008000">
<text x="225.7" y="7.9">Etape III: Amplification Max232</text>
<text x="68.3" y="28.2">Reset Atmega32</text>
<text x="124.1" y="38.3">USB: Connector</text>
<text x="258.7" y="86.6">Bornier des Test Serial TX et RX</text>
<text x="215.6" y="112">HOLD Collecteur Ouvert Selector</text>
<text x="88.6" y="114.5">capacitor a filtre</text>
<text x="55.6" y="150">CAPACITEUR :2 PAS</text>
<text x="55.6" y="155.1">RESISTANCE : 4 PAS</text>
<text x="55.6" y="160.2">BORNES CI : 1 PAS</text>
<text x="129.2" y="172.9">PD3: SGN PIN17</text>
<text x="129.2" y="170.3">PD4: HLD - FROM MICRO vers COMPTEUR PIN18</text>
<text x="129.2" y="178">TTL_IN: DONNEE SERIE TX-TRANSMIS PIN15</text>
<text x="129.2" y="175.4">PD2: READY</text>
<text x="147.3" y="175.4">PIN16</text>
<text x="129.2" y="180.5">TTL_RX: RECEIVE FROM PC</text>
<text x="167.2" y="180.5">PIN14</text>
</g>
<g font-size="2.5" fill="#808080">
<text x="234.9" y="11.9">VCC</text>
<text x="219.8" y="20.2">1uF</text>
<text x="219.5" y="25.3">C17</text>
<text x="243.1" y="26.6" transform="rotate(-90 243.1 26.6)">C3</text>
<text x="248.2" y="26.7" transform="rotate(-90 248.2 26.7)">1uF</text>
<text x="74.9" y="32.3">VCC</text>
<text x="223.2" y="33.3">GND</text>
<text x="223.2" y="35.1">U2</text>
<text x="205" y="36.7" transform="rotate(-90 205 36.7)">C16</text>
<text x="210.1" y="36.8" transform="rotate(-90 210.1 36.8)">1uF</text>
<text x="129.2" y="43.4">VCC</text>
<text x="142.6" y="45.6">USB</text>
<text x="205" y="46.9" transform="rotate(-90 205 46.9)">C13</text>
<text x="210.1" y="46.9" transform="rotate(-90 210.1 46.9)">1uF</text>
<text x="258.3" y="44.4" transform="rotate(-90 258.3 44.4)">C6</text>
<text x="263.4" y="44.4" transform="rotate(-90 263.4 44.4)">1uF</text>
<text x="63.2" y="52.3">S1</text>
<text x="74.4" y="49.7" transform="rotate(-90 74.4 49.7)">R5</text>
<text x="79.2" y="49.7" transform="rotate(-90 79.2 49.7)">4.7K</text>
<text x="124.2" y="51">GNDUSB_SOURCE</text>
<text x="263.8" y="51">GND</text>
<text x="272.7" y="49.7">DB9_RS232</text>
<text x="81" y="58.6">RESET</text>
<text x="205.4" y="58.6">TTL_IN</text>
<text x="53.1" y="63.7">GND</text>
<text x="77.5" y="65.9">C11</text>
<text x="205.4" y="63.7">TTL_OUT</text>
<text x="77.4" y="71">0.1uF</text>
<text x="223.2" y="71.3">MAX232PTH</text>
<text x="266.3" y="71.3">GND</text>
<text x="272.7" y="69.4">DB9</text>
<text x="103.9" y="76.4">RESET</text>
<text x="116.5" y="73.1">IC1</text>
<text x="73.4" y="79">GND</text>
<text x="85.7" y="79.9" transform="rotate(-90 85.7 79.9)">C1</text>
<text x="90.7" y="80" transform="rotate(-90 90.7 80)">22pF</text>
<text x="233.4" y="84">GND</text>
<text x="85.7" y="92.6" transform="rotate(-90 85.7 92.6)">C2</text>
<text x="90.7" y="92.7" transform="rotate(-90 90.7 92.7)">22pF</text>
<text x="92.4" y="91.6" transform="rotate(-90 92.4 91.6)">QX1</text>
<text x="101.3" y="91.7" transform="rotate(-90 101.3 91.7)">1MHZ</text>
<text x="263.8" y="94.2">TTL_IN</text>
<text x="275.7" y="92.8">22-23-2031</text>
<text x="101.3" y="96.7">VCC</text>
<text x="172.9" y="99.3">PA</text>
<text x="263.8" y="96.7">TTL_OUT</text>
<text x="263.8" y="99.3">GND</text>
<text x="78.5" y="104.4">GND</text>
<text x="110.4" y="119.2">0.1uF</text>
<text x="110.5" y="114.1">C4</text>
<text x="216.2" y="118.3">S3</text>
<text x="238.4" y="119.6">Q1_NPN4401</text>
<text x="185.4" y="122.1">PB</text>
<text x="229.6" y="123.1">R4</text>
<text x="238.4" y="122.1">2N4416</text>
<text x="250.8" y="123.9">HOLD_S</text>
<text x="205.4" y="127.2">HOLD</text>
<text x="229.5" y="128">80K</text>
<text x="230.8" y="129.8">HOLD_S</text>
<text x="253.6" y="132.3">GND</text>
<text x="172.6" y="144.9">PC</text>
<text x="157.2" y="152.6">HOLD</text>
<text x="167.3" y="152.6">HOLD_S</text>
<text x="157.2" y="160.2">TTL_IN</text>
<text x="116.5" y="167.8">MEGA32-P</text>
<text x="157.2" y="162.7">TTL_OUT</text>
<text x="190.4" y="167.8">PD</text>
</g>
<g font-size="2.1" fill="#808080">
<text x="235.5" y="33.4" transform="rotate(-90 235.5 33.4)">16</text>
<text x="219.7" y="38">1</text>
<text x="225.5" y="39.1">C1+</text>
<text x="243.5" y="41.6">V+</text>
<text x="250.9" y="40.5">2</text>
<text x="219.7" y="43.1">3</text>
<text x="225.5" y="44.2">C1-</text>
<text x="236.6" y="42.8" transform="rotate(-90 236.6 42.8)">VCC</text>
<text x="244.2" y="46.7">V-</text>
<text x="250.9" y="45.6">6</text>
<text x="219.7" y="48.1">4</text>
<text x="219.7" y="53.2">5</text>
<text x="225.5" y="49.2">C2+</text>
<text x="270.4" y="53.2">1</text>
<text x="61.6" y="58.3">1</text>
<text x="68.6" y="58.3">3</text>
<text x="218.6" y="58.3">11</text>
<text x="225.5" y="54.3">C2-</text>
<text x="225.5" y="59.4">T1IN</text>
<text x="238.9" y="59.4">T1OUT</text>
<text x="250.9" y="58.3">14</text>
<text x="270.4" y="55.8">2</text>
<text x="270.4" y="58.3">3</text>
<text x="281.3" y="55.8">6</text>
<text x="281.3" y="58.3">7</text>
<text x="61.6" y="60.8">2</text>
<text x="68.6" y="60.8">4</text>
<text x="218.5" y="60.8">10</text>
<text x="218.5" y="63.4">12</text>
<text x="219.7" y="65.9">9</text>
<text x="225.5" y="61.9">T2IN</text>
<text x="225.5" y="64.5">R1OUT</text>
<text x="238.9" y="61.9">T2OUT</text>
<text x="241.2" y="64.5">R1IN</text>
<text x="250.9" y="60.8">7</text>
<text x="250.9" y="63.4">13</text>
<text x="250.9" y="65.9">8</text>
<text x="270.4" y="60.8">4</text>
<text x="270.4" y="63.4">5</text>
<text x="281.3" y="60.8">8</text>
<text x="281.3" y="63.4">9</text>
<text x="225.5" y="67">R2OUT</text>
<text x="236.6" y="66.4" transform="rotate(-90 236.6 66.4)">GND</text>
<text x="241.2" y="67">R2IN</text>
<text x="113" y="76.1">9</text>
<text x="118.9" y="77.2">RESET</text>
<text x="133.3" y="77.2">(ADC7)PA7</text>
<text x="149.3" y="76.1">33</text>
<text x="168.9" y="76.1">1</text>
<text x="235.5" y="73.5" transform="rotate(-90 235.5 73.5)">15</text>
<text x="95.8" y="83.7" transform="rotate(-90 95.8 83.7)">2</text>
<text x="111.8" y="83.7">12</text>
<text x="133.3" y="79.7">(ADC6)PA6</text>
<text x="133.3" y="82.3">(ADC5)PA5</text>
<text x="149.3" y="78.6">34</text>
<text x="149.3" y="81.2">35</text>
<text x="149.3" y="83.7">36</text>
<text x="168.9" y="78.6">2</text>
<text x="168.9" y="81.2">3</text>
<text x="168.9" y="83.7">4</text>
<text x="111.8" y="88.8">13</text>
<text x="118.9" y="89.9">XTAL1</text>
<text x="118.9" y="84.8">XTAL2</text>
<text x="133.3" y="84.8">(ADC4)PA4</text>
<text x="133.3" y="87.3">(ADC3)PA3</text>
<text x="133.3" y="89.9">(ADC2)PA2</text>
<text x="149.3" y="86.2">37</text>
<text x="149.3" y="88.8">38</text>
<text x="168.9" y="86.2">5</text>
<text x="168.9" y="88.8">6</text>
<text x="95.8" y="90.6" transform="rotate(-90 95.8 90.6)">1</text>
<text x="111.8" y="93.9">32</text>
<text x="118.9" y="95">AREF</text>
<text x="133.3" y="92.4">(ADC1)PA1</text>
<text x="133.3" y="95">(ADC0)PA0</text>
<text x="149.3" y="91.3">39</text>
<text x="149.3" y="93.9">40</text>
<text x="168.9" y="91.3">7</text>
<text x="168.9" y="93.9">8</text>
<text x="279" y="95">X1-1</text>
<text x="111.8" y="98.9">31</text>
<text x="111.8" y="96.4">30</text>
<text x="118.9" y="100">GND</text>
<text x="118.9" y="97.5">AVCC</text>
<text x="134.5" y="100">(SCK)PB7</text>
<text x="149.3" y="98.9">8</text>
<text x="149.3" y="101.4">7</text>
<text x="181.6" y="98.9">1</text>
<text x="181.6" y="101.4">2</text>
<text x="279" y="97.5">X1-2</text>
<text x="279" y="100">X1-3</text>
<text x="111.8" y="104">10</text>
<text x="112" y="106.5">11</text>
<text x="118.9" y="105.1">VCC</text>
<text x="118.9" y="107.7">GND</text>
<text x="133.3" y="102.6">(MISO)PB6</text>
<text x="133.3" y="105.1">(MOSI)PB5</text>
<text x="136.1" y="107.7">(SS)PB4</text>
<text x="149.3" y="104">6</text>
<text x="149.3" y="106.5">5</text>
<text x="181.6" y="104">3</text>
<text x="181.6" y="106.5">4</text>
<text x="128.6" y="112.7">(AIN0/INT2)PB2</text>
<text x="129" y="110.2">(AIN1/OC0)PB3</text>
<text x="149.3" y="109.1">4</text>
<text x="149.3" y="111.6">3</text>
<text x="181.6" y="109.1">5</text>
<text x="181.6" y="111.6">6</text>
<text x="131.3" y="117.8">(T0/XCK)PB0</text>
<text x="136.5" y="115.3">(T1)PB1</text>
<text x="149.3" y="114.1">2</text>
<text x="149.3" y="116.7">1</text>
<text x="181.6" y="114.1">7</text>
<text x="181.6" y="116.7">8</text>
<text x="131.6" y="122.9">(TOSC2)PC7</text>
<text x="131.6" y="125.4">(TOSC1)PC6</text>
<text x="149.3" y="121.8">29</text>
<text x="149.3" y="124.3">28</text>
<text x="168.9" y="121.8">1</text>
<text x="168.9" y="124.3">2</text>
<text x="221" y="124.3">O</text>
<text x="134.2" y="130.5">(TDO)PC4</text>
<text x="135.2" y="128">(TDI)PC5</text>
<text x="149.3" y="126.8">27</text>
<text x="149.3" y="129.4">26</text>
<text x="149.3" y="131.9">25</text>
<text x="168.9" y="126.8">3</text>
<text x="168.9" y="129.4">4</text>
<text x="168.9" y="131.9">5</text>
<text x="213.7" y="126.8">P</text>
<text x="221" y="129.4">S</text>
<text x="134.2" y="133.1">(TMS)PC3</text>
<text x="134.4" y="135.6">(TCK)PC2</text>
<text x="149.3" y="134.5">24</text>
<text x="149.3" y="137">23</text>
<text x="168.9" y="134.5">6</text>
<text x="168.9" y="137">7</text>
<text x="134.4" y="138.1">(SDA)PC1</text>
<text x="134.6" y="140.6">(SCL)PC0</text>
<text x="149.3" y="139.5">22</text>
<text x="168.9" y="139.5">8</text>
<text x="134.4" y="145.7">(OC2)PD7</text>
<text x="135.2" y="148.3">(ICP)PD6</text>
<text x="149.3" y="149.7">19</text>
<text x="149.3" y="147.2">20</text>
<text x="149.3" y="144.6">21</text>
<text x="186.6" y="144.6">1</text>
<text x="186.6" y="147.2">2</text>
<text x="186.6" y="149.7">3</text>
<text x="132.9" y="153.3">(OC1B)PD4</text>
<text x="132.9" y="150.8">(OC1A)PD5</text>
<text x="134.1" y="155.9">(INT1)PD3</text>
<text x="149.3" y="154.8">17</text>
<text x="149.3" y="152.2">18</text>
<text x="186.6" y="152.2">4</text>
<text x="186.6" y="154.8">5</text>
<text x="134.1" y="158.4">(INT0)PD2</text>
<text x="134.4" y="161">(TXD)PD1</text>
<text x="149.3" y="159.9">15</text>
<text x="149.3" y="157.3">16</text>
<text x="186.6" y="157.3">6</text>
<text x="186.6" y="159.9">7</text>
<text x="134.2" y="163.5">(RXD)PD0</text>
<text x="149.3" y="162.4">14</text>
<text x="186.6" y="162.4">8</text>
</g>
<g font-size=".6" fill="#808080">
<text x="76.1" y="42.5" transform="rotate(-90 76.1 42.5)">SpiceOrder 2</text>
<text x="76.1" y="52.6" transform="rotate(-90 76.1 52.6)">SpiceOrder 1</text>
<text x="226.6" y="124.9">SpiceOrder 1</text>
<text x="236.8" y="124.9">SpiceOrder 2</text>
</g>
</svg>
